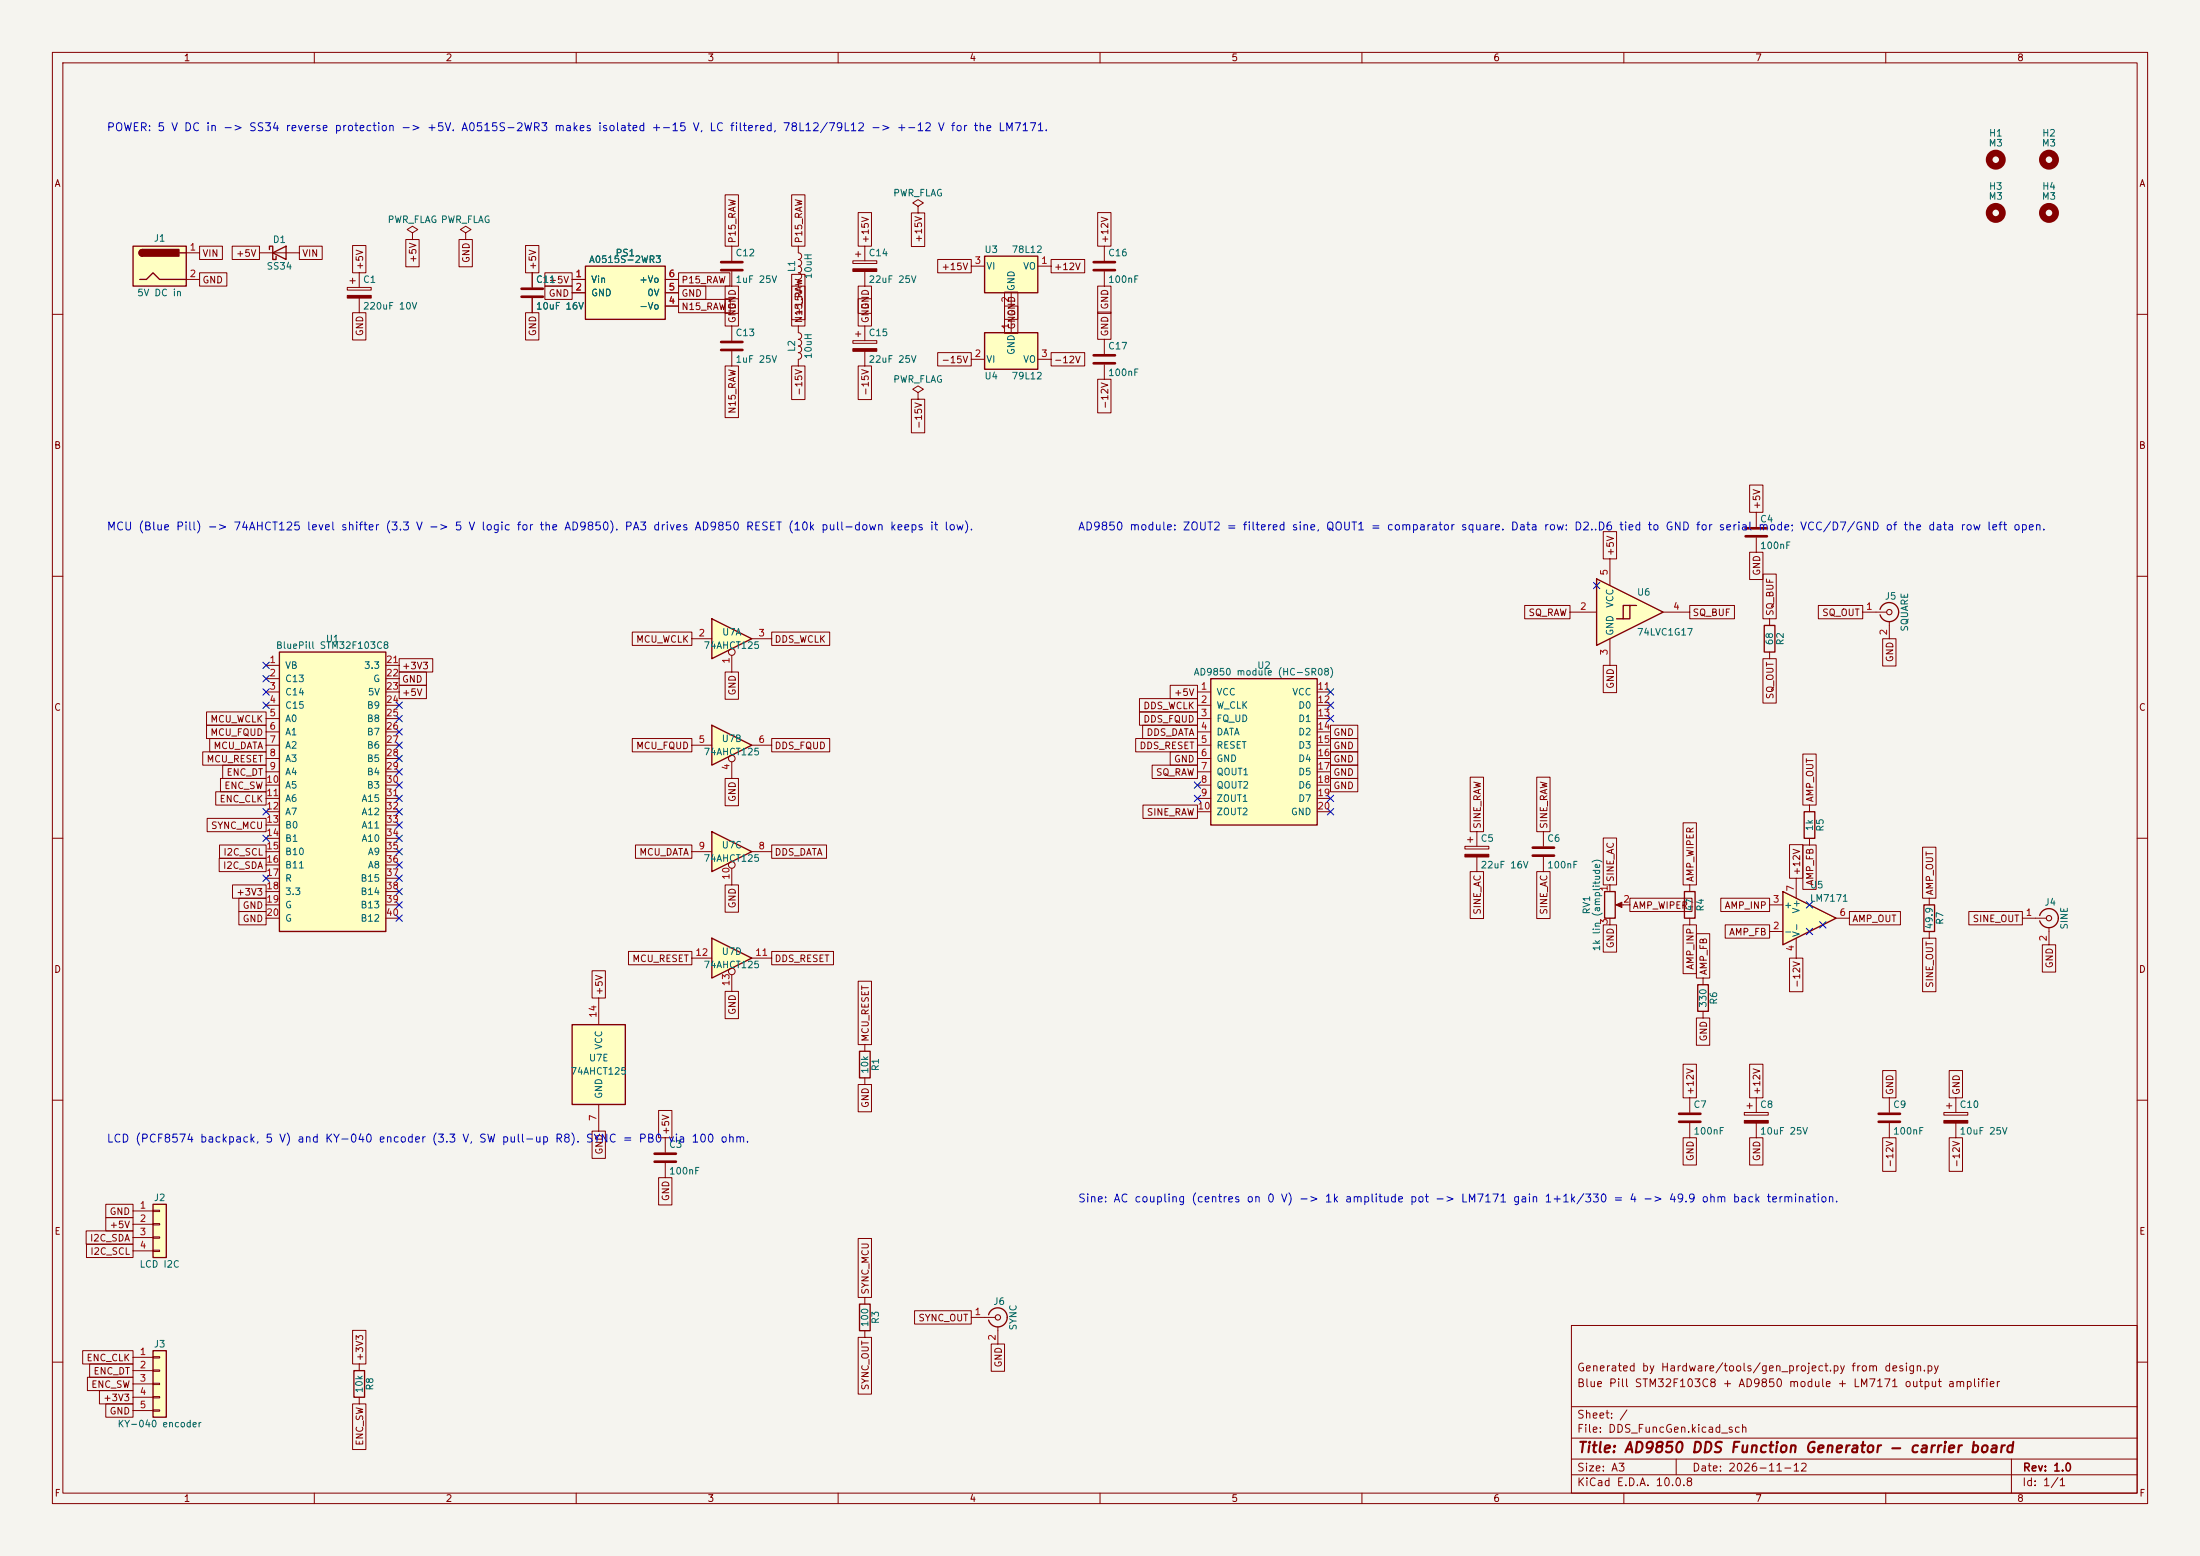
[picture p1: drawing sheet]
<svg xmlns="http://www.w3.org/2000/svg" width="420mm" height="297mm" viewBox="0 0 420 297" stroke-linecap="round" stroke-linejoin="round" font-family="sans-serif">
<path d="M0 0h420v297h-420z" fill="#f5f4ef" stroke="#f5f4ef" stroke-width=".19"/>
<g fill="none" stroke="#840000" stroke-width=".19">
<path d="M10 10h400v277h-400zM12 12h396v273h-396zM60 10v2M110 10v2M160 10v2M210 10v2M260 10v2M310 10v2M360 10v2M139.7 47v2.8M139.7 51.8v2.8M152.4 47v1.3a.64 .64 0 0 1 .6 .6 .64 .64 0 0 1-.6 .6 .64 .64 0 0 1 .6 .7 .64 .64 0 0 1-.6 .6"/>
<path d="M152.4 50.8a.64 .64 0 0 1 .6 .6 .64 .64 0 0 1-.6 .7 .64 .64 0 0 1 .6 .6 .64 .64 0 0 1-.6 .6v1.3M162.8 49.8h4.6v.5h-4.6zM163.3 48.5h1M163.8 48v1M165.1 47v2.8M165.1 51.8v2.8M10 60h2M408 60h2M10 110h2M408 110h2M10 160h2M408 160h2"/>
<path d="M10 210h2M360.7 209.6v2.7M360.7 214.4v2.8M408 210h2M300 253h108v32h-108zM10 260h2M300 278.5h108M300 274.5h108M300 268.5h108M320 278.5v3M384 278.5v6.5M408 260h2"/>
<path d="M60 285v2M110 285v2M160 285v2M210 285v2M260 285v2M300 281.5h108M310 285v2M360 285v2"/>
</g>
<path d="M137.7 50h4M137.7 51.6h4M358.6 212.6h4.1M358.6 214.1h4.1" fill="none" stroke="#840000" stroke-width=".51"/>
<path d="M162.8 51.3h4.6v.5h-4.6z" fill="#840000" stroke="#840000" stroke-width=".19"/>
<path d="M25.4 47h10.2v7.6h-10.2z" fill="#ffffc2"/>
<path d="M25.4 47h10.2v7.6h-10.2zM26.7 53.3h1.2l1.3-1.2 1.3 1.2h5.1M27.2 47.6a.64 .64 0 0 0-.7 .7 .64 .64 0 0 0 .7 .6M34.3 48.3h1.3" fill="none" stroke="#840000" stroke-width=".25"/>
<g fill="#840000" stroke="#840000" stroke-width=".25">
<path d="M26.7 47.8l.5-.2v1.3a.63 .63 0 0 1-.6-.4 .63 .63 0 0 1 .1-.7z"/>
<path d="M27.2 47.6h7v1.3h-7z"/>
</g>
<path d="M35.6 48.3h2.5M35.6 53.3h2.5M66.3 54.9h4.6v.5h-4.6zM66.8 53.6h1M67.3 53.1v1M68.6 52.1v2.8M68.6 56.9v2.8" fill="none" stroke="#840000" stroke-width=".19"/>
<path d="M66.3 56.4h4.6v.5h-4.6z" fill="#840000" stroke="#840000" stroke-width=".19"/>
<path d="M340.4 170.2l10.1 5.1-10.1 5z" fill="#ffffc2"/>
<path d="M51.4 47.6v-.6h.7v2.5h.6v-.6M52.1 48.3l2.5-1.3v2.5zM344.4 154.9h2.1v5.1h-2.1zM321.6 170.2h2v5.1h-2zM340.4 170.2l10.1 5.1-10.1 5zM67.6 261.6h2v5.1h-2z" fill="none" stroke="#840000" stroke-width=".25"/>
<g fill="none" stroke="#840000" stroke-width=".19">
<path d="M49.5 48.3h7.6M210.8 47v2.8M210.8 51.8v2.8M210.8 64.8v2.8M210.8 69.6v2.8M345.4 153.7v1.2M322.6 168.9v1.3M322.6 175.3v1.2M337.8 177.8h2.6M337.8 172.7h2.6M342.9 167.6v3.9M342.9 179.1v3.8"/>
<path d="M345.4 160v1.3M350.5 175.3h2.6M68.6 260.3v1.3M68.6 266.7v1.3"/>
</g>
<path d="M208.8 50h4.1M208.8 51.6h4.1M208.8 67.8h4.1M208.8 69.3h4.1" fill="none" stroke="#840000" stroke-width=".51"/>
<path d="M29.2 257.8h2.5v12.7h-2.5z" fill="#ffffc2"/>
<path d="M29.2 257.8h2.5v12.7h-2.5z" fill="none" stroke="#840000" stroke-width=".25"/>
<path d="M25.4 259.1h3.8M29.2 259h1.3v.2h-1.3zM25.4 261.6h3.8M25.4 264.2h3.8M25.4 266.7h3.8M25.4 269.2h3.8M29.2 261.5h1.3v.2h-1.3zM29.2 264h1.3v.3h-1.3zM29.2 266.6h1.3v.2h-1.3zM29.2 269.1h1.3v.3h-1.3z" fill="none" stroke="#840000" stroke-width=".19"/>
<path d="M29.2 229.9h2.5v10.1h-2.5z" fill="#ffffc2"/>
<path d="M29.2 229.9h2.5v10.1h-2.5z" fill="none" stroke="#840000" stroke-width=".25"/>
<path d="M25.4 231.1h3.8M25.4 233.7h3.8M25.4 236.2h3.8M25.4 238.8h3.8M29.2 231h1.3v.3h-1.3zM29.2 233.6h1.3v.2h-1.3zM29.2 236.1h1.3v.2h-1.3zM29.2 238.6h1.3v.3h-1.3z" fill="none" stroke="#840000" stroke-width=".19"/>
<path d="M188 48.9h10.1v7h-10.1z" fill="#ffffc2"/>
<path d="M188 48.9h10.1v7h-10.1z" fill="none" stroke="#840000" stroke-width=".25"/>
<path d="M185.4 50.8h2.6M193 55.9v2.5M198.1 50.8h2.6" fill="none" stroke="#840000" stroke-width=".19"/>
<path d="M109.2 195.6h10.2v15.2h-10.2z" fill="#ffffc2"/>
<path d="M109.2 195.6h10.2v15.2h-10.2z" fill="none" stroke="#840000" stroke-width=".25"/>
<path d="M114.3 190.5v5.1M114.3 210.8v5.1" fill="none" stroke="#840000" stroke-width=".19"/>
<path d="M135.9 138.4l7.6 3.8-7.6 3.9z" fill="#ffffc2"/>
<path d="M135.9 138.4l7.6 3.8-7.6 3.9z" fill="none" stroke="#840000" stroke-width=".25"/>
<g fill="none" stroke="#840000" stroke-width=".19">
<path d="M175.3 39.4l1-.7-1-.6-1.1 .6 1.1 .7v1.2M78.7 44.5l1.1-.7-1.1-.6-1 .6 1 .7v1.2M78.7 45.7h.1M88.9 44.5l1-.7-1-.6-1 .6 1 .7v1.2M88.9 45.7h.1M101.6 52.1v2.8M101.6 56.9v2.8M175.3 40.6h.1M132.1 142.2h3.8M139.7 145.4v3.2M143.5 142.2h3.8"/>
<circle cx="139.7" cy="144.8" r=".63"/>
</g>
<circle cx="381" cy="30.5" r="1.27" fill="none" stroke="#840000" stroke-width="1.3"/>
<path d="M99.6 55.1h4M99.6 56.6h4" fill="none" stroke="#840000" stroke-width=".51"/>
<path d="M111.8 50.8h15.2v10.2h-15.2z" fill="#ffffc2"/>
<path d="M111.8 50.8h15.2v10.2h-15.2z" fill="none" stroke="#840000" stroke-width=".25"/>
<path d="M109.2 53.3h2.6M109.2 55.9h2.6M127 53.3h2.5M127 55.9h2.5M127 58.4h2.5" fill="none" stroke="#840000" stroke-width=".19"/>
<circle cx="381" cy="40.6" r="1.27" fill="none" stroke="#840000" stroke-width="1.3"/>
<path d="M188 63.5h10.1v7h-10.1z" fill="#ffffc2"/>
<path d="M188 63.5h10.1v7h-10.1zM336.8 119.4h2v5.1h-2zM358.9 116.3a1.81 1.81 0 0 1 2.8-1 1.81 1.81 0 0 1 0 3 1.81 1.81 0 0 1-2.8-1M324.1 188h2v5h-2z" fill="none" stroke="#840000" stroke-width=".25"/>
<g fill="none" stroke="#840000" stroke-width=".19">
<path d="M139.7 62.2v2.8M139.7 67.1v2.8M185.4 68.6h2.6M193 61v2.5M198.1 68.6h2.6M335.3 97.8v2.8M335.3 102.6v2.8M337.8 118.1v1.3M355.6 116.8h4.6M360.7 118.6v3.3M337.8 124.5v1.2M325.1 186.7v1.3"/>
<path d="M325.1 193v1.3"/>
</g>
<path d="M137.7 65.3h4M137.7 66.8h4M333.2 100.8h4.1M333.2 102.4h4.1" fill="none" stroke="#840000" stroke-width=".51"/>
<circle cx="360.7" cy="116.8" r=".51" fill="none" stroke="#840000" stroke-width=".2"/>
<path d="M53.3 124.5h20.4v53.3h-20.4z" fill="#ffffc2"/>
<path d="M53.3 124.5h20.4v53.3h-20.4z" fill="none" stroke="#840000" stroke-width=".25"/>
<g fill="none" stroke="#840000" stroke-width=".19">
<path d="M152.4 62.2v1.3a.64 .64 0 0 1 .6 .6 .64 .64 0 0 1-.6 .7 .64 .64 0 0 1 .6 .6 .64 .64 0 0 1-.6 .6 .64 .64 0 0 1 .6 .7 .64 .64 0 0 1-.6 .6M152.4 67.3a.64 .64 0 0 1 .6 .6 .64 .64 0 0 1-.6 .7v1.3M50.8 127h2.5M50.8 129.5h2.5M50.8 132.1h2.5M50.8 134.6h2.5M50.8 137.2h2.5M50.8 139.7h2.5M73.7 127h2.5M73.7 129.5h2.5M73.7 132.1h2.5M73.7 134.6h2.5"/>
<path d="M73.7 137.2h2.5M73.7 139.7h2.5M50.8 142.2h2.5M50.8 144.8h2.5M50.8 147.3h2.5M50.8 149.9h2.5M50.8 152.4h2.5M50.8 154.9h2.5M50.8 157.5h2.5M73.7 142.2h2.5M73.7 144.8h2.5M73.7 147.3h2.5"/>
<path d="M73.7 149.9h2.5M73.7 152.4h2.5M73.7 154.9h2.5M73.7 157.5h2.5M50.8 160h2.5M50.8 162.6h2.5M50.8 165.1h2.5M50.8 167.6h2.5M50.8 170.2h2.5M50.8 172.7h2.5M50.8 175.3h2.5M73.7 160h2.5"/>
<path d="M73.7 162.6h2.5M73.7 165.1h2.5M73.7 167.6h2.5M73.7 170.2h2.5M73.7 172.7h2.5M73.7 175.3h2.5M333 212.3h4.6v.6h-4.6zM333.5 211.1h1M334 210.6v1M335.3 209.6v2.7M335.3 214.4v2.8"/>
</g>
<path d="M333 213.9h4.6v.5h-4.6z" fill="#840000" stroke="#840000" stroke-width=".19"/>
<path d="M135.9 179.1l7.6 3.8-7.6 3.8z" fill="#ffffc2"/>
<path d="M135.9 179.1l7.6 3.8-7.6 3.8z" fill="none" stroke="#840000" stroke-width=".25"/>
<g fill="none" stroke="#840000" stroke-width=".19">
<path d="M132.1 182.9h3.8M139.7 186.1v3.1M143.5 182.9h3.8"/>
<circle cx="139.7" cy="185.4" r=".63"/>
</g>
<path d="M135.9 118.1l7.6 3.8-7.6 3.8z" fill="#ffffc2"/>
<path d="M135.9 118.1l7.6 3.8-7.6 3.8z" fill="none" stroke="#840000" stroke-width=".25"/>
<g fill="none" stroke="#840000" stroke-width=".19">
<path d="M162.8 65h4.6v.5h-4.6zM163.3 63.8h1M163.8 63.2v1.1M165.1 62.2v2.8M165.1 67.1v2.8M175.3 74.9l1-.6-1-.6-1.1 .6 1.1 .6v1.3M175.3 76.2h.1M132.1 121.9h3.8M139.7 125.1v3.2M143.5 121.9h3.8M127 217.2v2.8M127 222v2.8"/>
<circle cx="139.7" cy="124.5" r=".63"/>
</g>
<path d="M125 220.2h4M125 221.7h4" fill="none" stroke="#840000" stroke-width=".51"/>
<path d="M162.8 66.5h4.6v.6h-4.6z" fill="#840000" stroke="#840000" stroke-width=".19"/>
<path d="M135.9 158.8l7.6 3.8-7.6 3.8z" fill="#ffffc2"/>
<path d="M135.9 158.8l7.6 3.8-7.6 3.8zM306.3 170.2h2.1v5.1h-2.1zM367.3 172.7h2v5.1h-2zM389.4 174.8a1.81 1.81 0 0 1 2.8-1 1.81 1.81 0 0 1 0 2.9 1.81 1.81 0 0 1-2.8-.9M164.1 200.7h2v5h-2zM164.1 248.9h2v5.1h-2zM188.7 251a1.81 1.81 0 0 1 2.8-1 1.81 1.81 0 0 1 0 2.9 1.81 1.81 0 0 1-2.8-.9" fill="none" stroke="#840000" stroke-width=".25"/>
<g fill="none" stroke="#840000" stroke-width=".19">
<path d="M280.7 159.8v1M281.9 158.8v2.7M294.6 158.8v2.7M132.1 162.6h3.8M139.7 165.7v3.2M143.5 162.6h3.8M279.7 161.5h4.5v.6h-4.5zM280.2 160.3h1M281.9 163.6v2.8M294.6 163.6v2.8M307.3 168.9v1.3M307.3 175.3v1.2"/>
<path d="M308.9 172.7h2.2M368.3 171.5v1.2M368.3 177.8v1.3M386.1 175.3h4.6M391.2 177v3.3M165.1 199.4v1.3M165.1 205.7v1.3M322.6 209.6v2.7M322.6 214.4v2.8M371.1 212.3h4.6v.6h-4.6zM371.6 211.1h1M372.1 210.6v1"/>
<path d="M373.4 209.6v2.7M373.4 214.4v2.8M165.1 247.6v1.3M165.1 254v1.3M185.4 251.5h4.6M190.5 253.2v3.3"/>
<circle cx="139.7" cy="165.1" r=".63"/>
</g>
<g fill="none" stroke="#840000" stroke-width=".2">
<circle cx="391.2" cy="175.3" r=".51"/>
<circle cx="190.5" cy="251.5" r=".51"/>
</g>
<g fill="#840000" stroke="#840000" stroke-width=".19">
<path d="M371.1 213.9h4.6v.5h-4.6z"/>
<path d="M279.7 163.1h4.5v.5h-4.5z"/>
<path d="M308.5 172.7l1.1-.5v1z"/>
</g>
<g fill="none" stroke="#840000" stroke-width="1.3">
<circle cx="391.2" cy="30.5" r="1.27"/>
<circle cx="391.2" cy="40.6" r="1.27"/>
</g>
<path d="M292.6 161.8h4.1M292.6 163.3h4.1M320.5 212.6h4.1M320.5 214.1h4.1" fill="none" stroke="#840000" stroke-width=".51"/>
<path d="M231.1 129.5h20.4v28h-20.4z" fill="#ffffc2"/>
<path d="M231.1 129.5h20.4v28h-20.4z" fill="none" stroke="#840000" stroke-width=".25"/>
<g fill="none" stroke="#840000" stroke-width=".19">
<path d="M228.6 132.1h2.5M228.6 134.6h2.5M228.6 137.2h2.5M228.6 139.7h2.5M251.5 132.1h2.5M251.5 134.6h2.5M251.5 137.2h2.5M251.5 139.7h2.5M228.6 142.2h2.5M228.6 144.8h2.5M228.6 147.3h2.5M228.6 149.9h2.5"/>
<path d="M228.6 152.4h2.5M228.6 154.9h2.5M251.5 142.2h2.5M251.5 144.8h2.5M251.5 147.3h2.5M251.5 149.9h2.5M251.5 152.4h2.5M251.5 154.9h2.5"/>
</g>
<g fill="#ffffc2">
<path d="M304.8 110.5l12.7 6.3-12.7 6.4z"/>
<path d="M309.9 115.6h1.2l-2.5 2.5h1.3z"/>
<path d="M311.1 115.6h1.3l-2.5 2.5h1.2z"/>
</g>
<path d="M304.8 110.5l12.7 6.3-12.7 6.4zM311.1 115.6h-1.2v2.5h-1.3M312.4 115.6h-1.3v2.5h-1.2" fill="none" stroke="#840000" stroke-width=".25"/>
<g fill="none" stroke="#840000" stroke-width=".19">
<path d="M138.4 37.2h2.6v9.8h-2.6zM151.1 37.2h2.6v9.8h-2.6zM38.1 47h4.4v2.5h-4.4zM38.1 52.1h5.2v2.5h-5.2zM44.3 47h5.2v2.5h-5.2zM57.1 47h4.4v2.5h-4.4zM67.3 59.7h2.6v5.2h-2.6zM67.3 46.9h2.6v5.2h-2.6zM77.5 45.7h2.5v5.2h-2.5zM87.6 45.7h2.6v5.2h-2.6zM100.3 59.7h2.6v5.2h-2.6zM100.3 46.9h2.6v5.2h-2.6z"/>
<path d="M101.6 52.1v2.8M101.6 56.9v2.8M104 52.1h5.2v2.5h-5.2zM104 54.6h5.2v2.6h-5.2zM109.2 53.3h2.6M109.2 55.9h2.6M127 53.3h2.5M127 55.9h2.5M127 58.4h2.5M129.5 57.1h9.9v2.6h-9.9zM129.5 54.6h5.2v2.6h-5.2zM129.5 52.1h9.8v2.5h-9.8z"/>
<path d="M138.4 57h2.6v5.2h-2.6zM138.4 54.6h2.6v5.2h-2.6zM151.1 52.4h2.6v9.8h-2.6zM151.1 54.6h2.6v6.4h-2.6zM163.8 54.6h2.6v5.2h-2.6zM163.8 57h2.6v5.2h-2.6zM163.8 40.6h2.6v6.4h-2.6zM174 40.6h2.5v6.5h-2.5zM179 49.5h6.4v2.6h-6.4zM191.8 58.4h2.5v5.2h-2.5zM191.8 55.8h2.5v5.2h-2.5zM200.7 49.5h6.4v2.6h-6.4z"/>
<path d="M209.5 59.6h2.6v5.2h-2.6zM209.5 54.6h2.6v5.2h-2.6zM209.5 40.6h2.6v6.4h-2.6zM138.4 69.9h2.6v9.8h-2.6zM151.1 69.9h2.6v6.4h-2.6zM163.8 69.9h2.6v6.4h-2.6zM174 76.2h2.5v6.4h-2.5zM179 67.3h6.4v2.6h-6.4zM200.7 67.3h6.4v2.6h-6.4zM209.5 72.4h2.6v6.4h-2.6zM334 92.6h2.6v5.2h-2.6zM291.1 115.6h8.6v2.5h-8.6z"/>
<path d="M299.7 116.8h5.1M306.1 101.5h2.5v5.2h-2.5zM307.3 106.7v5.1M317.5 116.8h5.1M322.6 115.6h8.5v2.5h-8.5zM334 105.4h2.6v5.2h-2.6zM336.5 109.6h2.6v8.5h-2.6zM347.1 115.6h8.5v2.5h-8.5zM39.4 138.4h11.4v2.6h-11.4zM39.4 135.9h11.4v2.5h-11.4zM76.2 125.7h6.4v2.6h-6.4zM76.2 128.3h5.2v2.5h-5.2z"/>
<path d="M76.2 130.8h5.2v2.6h-5.2zM120.7 120.6h11.4v2.6h-11.4zM138.4 128.3h2.6v5.2h-2.6zM147.3 120.6h11.1v2.6h-11.1zM217.5 135.9h11.1v2.5h-11.1zM217.5 133.3h11.1v2.6h-11.1zM218.1 138.4h10.5v2.6h-10.5zM223.4 130.8h5.2v2.6h-5.2zM254 138.4h5.2v2.6h-5.2zM306.1 127h2.5v5.2h-2.5zM307.3 121.9v5.1M336.5 125.7h2.6v8.5h-2.6z"/>
<path d="M359.4 121.9h2.6v5.2h-2.6zM38.7 143.5h12.1v2.6h-12.1zM39.5 156.2h11.3v2.6h-11.3zM40 141h10.8v2.5h-10.8zM41.2 151.1h9.6v2.6h-9.6zM42.1 148.6h8.7v2.5h-8.7zM42.5 146h8.3v2.6h-8.3zM120.7 141h11.4v2.5h-11.4zM138.4 148.6h2.6v5.2h-2.6zM147.3 141h11.1v2.5h-11.1zM216.8 141h11.8v2.5h-11.8zM218.2 153.7h10.4v2.5h-10.4z"/>
<path d="M219.9 146h8.7v2.6h-8.7zM223.4 143.5h5.2v2.6h-5.2zM254 143.5h5.2v2.6h-5.2zM254 146h5.2v2.6h-5.2zM254 148.6h5.2v2.5h-5.2zM254 141h5.2v2.5h-5.2zM280.7 148.3h2.5v10.5h-2.5zM293.4 148.3h2.5v10.5h-2.5zM306.1 160h2.5v8.9h-2.5zM321.3 157.1h2.6v11.8h-2.6zM344.2 143.9h2.5v9.8h-2.5zM41.8 163.8h9v2.6h-9z"/>
<path d="M41.9 161.3h8.9v2.5h-8.9zM44.4 168.9h6.4v2.6h-6.4zM45.6 171.4h5.2v2.6h-5.2zM45.6 174h5.2v2.5h-5.2zM121.3 161.3h10.8v2.5h-10.8zM138.4 168.9h2.6v5.2h-2.6zM147.3 161.3h10.5v2.5h-10.5zM280.7 166.4h2.5v8.9h-2.5zM293.4 166.4h2.5v8.9h-2.5zM306.1 176.5h2.5v5.2h-2.5zM311.1 171.4h11.9v2.6h-11.9zM321.3 176.5h2.6v9.3h-2.6z"/>
<path d="M323.8 178.2h2.6v8.5h-2.6zM328.5 171.4h9.3v2.6h-9.3zM329.3 176.5h8.5v2.6h-8.5zM341.6 161.2h2.6v6.4h-2.6zM344.2 161.3h2.5v8.5h-2.5zM353.1 174h9.7v2.5h-9.7zM367 179.1h2.6v10.2h-2.6zM367 161.7h2.6v9.8h-2.6zM375.9 174h10.2v2.5h-10.2zM113 185.3h2.6v5.2h-2.6zM120 181.6h12.1v2.6h-12.1zM138.4 189.2h2.6v5.2h-2.6z"/>
<path d="M147.3 181.6h11.8v2.6h-11.8zM163.8 187.3h2.6v12.1h-2.6zM323.8 194.3h2.6v5.2h-2.6zM341.6 182.9h2.6v6.4h-2.6zM389.9 180.3h2.5v5.2h-2.5zM113 215.9h2.6v5.2h-2.6zM125.7 212h2.6v5.2h-2.6zM163.8 207h2.6v5.2h-2.6zM321.3 203.1h2.6v6.5h-2.6zM321.3 217.2h2.6v5.2h-2.6zM334 203.1h2.6v6.5h-2.6zM334 217.2h2.6v5.2h-2.6z"/>
<path d="M359.4 204.3h2.6v5.3h-2.6zM359.4 217.2h2.6v6.4h-2.6zM372.1 217.2h2.6v6.4h-2.6zM372.1 204.3h2.6v5.3h-2.6zM16.4 234.9h9v2.6h-9zM16.5 237.5h8.9v2.5h-8.9zM20.2 229.9h5.2v2.5h-5.2zM20.2 232.4h5.2v2.6h-5.2zM125.7 224.8h2.6v5.2h-2.6zM163.8 236.4h2.6v11.2h-2.6zM15.8 257.8h9.6v2.6h-9.6zM67.3 253.9h2.6v6.4h-2.6z"/>
<path d="M163.8 255.3h2.6v10.8h-2.6zM174.6 250.2h10.8v2.5h-10.8zM189.2 256.5h2.6v5.2h-2.6zM16.7 262.9h8.7v2.5h-8.7zM17.1 260.3h8.3v2.6h-8.3zM19 265.4h6.4v2.6h-6.4zM20.2 268h5.2v2.5h-5.2zM67.3 268h2.6v8.7h-2.6z"/>
</g>
<g fill="none" stroke="#000084" stroke-width=".19">
<path d="M304.2 111.2l1.2 1.2M305.4 111.2l-1.2 1.2M50.2 134l1.2 1.2M50.2 131.5l1.2 1.2M50.2 128.9l1.2 1.2M50.2 126.4l1.2 1.2M51.4 134l-1.2 1.2M51.4 131.5l-1.2 1.2M51.4 128.9l-1.2 1.2M51.4 126.4l-1.2 1.2M75.6 134l1.2 1.2M75.6 139.1l1.2 1.2"/>
<path d="M75.6 136.6l1.2 1.2M76.8 134l-1.2 1.2M76.8 139.1l-1.2 1.2M76.8 136.6l-1.2 1.2M253.4 136.6l1.2 1.2M253.4 134l1.2 1.2M253.4 131.5l1.2 1.2M254.6 136.6l-1.2 1.2M254.6 134l-1.2 1.2M254.6 131.5l-1.2 1.2M50.2 154.3l1.2 1.2M50.2 159.4l1.2 1.2"/>
<path d="M51.4 154.3l-1.2 1.2M51.4 159.4l-1.2 1.2M75.6 156.9l1.2 1.2M75.6 154.3l1.2 1.2M75.6 151.8l1.2 1.2M75.6 149.3l1.2 1.2M75.6 146.7l1.2 1.2M75.6 144.2l1.2 1.2M75.6 141.6l1.2 1.2M75.6 159.4l1.2 1.2M76.8 156.9l-1.2 1.2M76.8 141.6l-1.2 1.2"/>
<path d="M76.8 154.3l-1.2 1.2M76.8 151.8l-1.2 1.2M76.8 149.3l-1.2 1.2M76.8 146.7l-1.2 1.2M76.8 144.2l-1.2 1.2M76.8 159.4l-1.2 1.2M228 149.3l1.2 1.2M228 151.8l1.2 1.2M229.2 149.3l-1.2 1.2M229.2 151.8l-1.2 1.2M253.4 154.3l1.2 1.2M253.4 151.8l1.2 1.2"/>
<path d="M254.6 154.3l-1.2 1.2M254.6 151.8l-1.2 1.2M50.2 167l1.2 1.2M51.4 167l-1.2 1.2M75.6 162l1.2 1.2M75.6 164.5l1.2 1.2M75.6 167l1.2 1.2M75.6 169.6l1.2 1.2M75.6 172.1l1.2 1.2M75.6 174.7l1.2 1.2M76.8 162l-1.2 1.2M76.8 164.5l-1.2 1.2"/>
<path d="M76.8 167l-1.2 1.2M76.8 169.6l-1.2 1.2M76.8 172.1l-1.2 1.2M76.8 174.7l-1.2 1.2M344.8 172.1l1.2 1.2M344.8 177.2l1.2 1.2M346 172.1l-1.2 1.2M346 177.2l-1.2 1.2M347.4 175.9l1.2 1.2M348.6 175.9l-1.2 1.2"/>
</g>
<text font-size="2" fill="#840000" x="301" y="277.8">Title: AD9850 DDS Function Generator - carrier board</text>
<g font-size="1.5" fill="#0000c2">
<text x="20.3" y="25.4">POWER: 5 V DC in -&gt; SS34 reverse protection -&gt; +5V. A0515S-2WR3 makes isolated +-15 V, LC filtered, 78L12/79L12 -&gt; +-12 V for the LM7171.</text>
<text x="20.3" y="101.6">MCU (Blue Pill) -&gt; 74AHCT125 level shifter (3.3 V -&gt; 5 V logic for the AD9850). PA3 drives AD9850 RESET (10k pull-down keeps it low).</text>
<text x="205.7" y="101.6">AD9850 module: ZOUT2 = filtered sine, QOUT1 = comparator square. Data row: D2..D6</text>
<text x="309" y="101.6">tied to GND for serial mode; VCC/D7/GND of the data row left open.</text>
<text x="20.3" y="218.5">LCD (PCF8574 backpack, 5 V) and KY-040 encoder (3.3 V, SW pull-up R8). SYNC = PB0</text>
<text x="127.5" y="218.5">via 100 ohm.</text>
<text x="205.7" y="229.9">Sine: AC coupling (centres on 0 V) -&gt; 1k amplitude pot -&gt; LM7171 gain 1+1k/330 = 4 -&gt; 49.9 ohm back termination.</text>
</g>
<g font-size="1.5" fill="#840000">
<text x="300.9" y="262.1">Generated by Hardware/tools/gen_project.py from design.py</text>
<text x="300.9" y="265.1">Blue Pill STM32F103C8 + AD9850 module + LM7171 output amplifier</text>
<text x="300.9" y="273.8">File: DDS_FuncGen.kicad_sch</text>
<text x="300.9" y="271.1">Sheet: /</text>
<text x="300.9" y="281.2">Size: A3</text>
<text x="322.9" y="281.2">Date: 2026-11-12</text>
<text x="386" y="281.2">Rev: 1.0</text>
<text x="300.9" y="284">KiCad E.D.A. 10.0.8</text>
<text x="385.9" y="284">Id: 1/1</text>
</g>
<g font-size="1.3" fill="#840000">
<text x="35" y="12">1</text>
<text x="85" y="12">2</text>
<text x="135" y="12">3</text>
<text x="185" y="12">4</text>
<text x="235" y="12">5</text>
<text x="285" y="12">6</text>
<text x="335" y="12">7</text>
<text x="385" y="12">8</text>
<text x="10.3" y="36">A</text>
<text x="408.3" y="36">A</text>
<text x="140.8" y="46.5" transform="rotate(-90 140.8 46.5)">P15_RAW</text>
<text x="153.5" y="46.5" transform="rotate(-90 153.5 46.5)">P15_RAW</text>
<text x="166.2" y="46.5" transform="rotate(-90 166.2 46.5)">+15V</text>
<text x="176.3" y="46.4" transform="rotate(-90 176.3 46.4)">+15V</text>
<text x="211.9" y="46.5" transform="rotate(-90 211.9 46.5)">+12V</text>
<text x="38.5" y="49.3">VIN</text>
<text x="45" y="49.3">+5V</text>
<text x="57.6" y="49.3">VIN</text>
<text x="69.6" y="51.6" transform="rotate(-90 69.6 51.6)">+5V</text>
<text x="79.8" y="50.3" transform="rotate(-90 79.8 50.3)">+5V</text>
<text x="90" y="50.3" transform="rotate(-90 90 50.3)">GND</text>
<text x="102.7" y="51.6" transform="rotate(-90 102.7 51.6)">+5V</text>
<text x="179.6" y="51.9">+15V</text>
<text x="201.1" y="51.9">+12V</text>
<text x="38.5" y="54.4">GND</text>
<text x="104.6" y="54.4">+5V</text>
<text x="104.6" y="56.9">GND</text>
<text x="130" y="59.5">N15_RAW</text>
<text x="130" y="56.9">GND</text>
<text x="130" y="54.4">P15_RAW</text>
<text x="166.2" y="59.2" transform="rotate(-90 166.2 59.2)">GND</text>
<text x="211.9" y="59.2" transform="rotate(-90 211.9 59.2)">GND</text>
<text x="69.6" y="64.3" transform="rotate(-90 69.6 64.3)">GND</text>
<text x="102.7" y="64.3" transform="rotate(-90 102.7 64.3)">GND</text>
<text x="140.8" y="61.8" transform="rotate(-90 140.8 61.8)">GND</text>
<text x="153.5" y="61.8" transform="rotate(-90 153.5 61.8)">N15_RAW</text>
<text x="153.5" y="60.4" transform="rotate(-90 153.5 60.4)">+15V</text>
<text x="194.1" y="63" transform="rotate(-90 194.1 63)">GND</text>
<text x="211.9" y="64.3" transform="rotate(-90 211.9 64.3)">GND</text>
<text x="179.6" y="69.6">-15V</text>
<text x="201.1" y="69.6">-12V</text>
<text x="153.5" y="75.6" transform="rotate(-90 153.5 75.6)">-15V</text>
<text x="166.2" y="75.6" transform="rotate(-90 166.2 75.6)">-15V</text>
<text x="140.8" y="79.1" transform="rotate(-90 140.8 79.1)">N15_RAW</text>
<text x="176.3" y="82" transform="rotate(-90 176.3 82)">-15V</text>
<text x="211.9" y="78.2" transform="rotate(-90 211.9 78.2)">-12V</text>
<text x="10.2" y="86">B</text>
<text x="408.2" y="86">B</text>
<text x="336.3" y="97.3" transform="rotate(-90 336.3 97.3)">+5V</text>
<text x="308.4" y="106.2" transform="rotate(-90 308.4 106.2)">+5V</text>
<text x="336.3" y="110" transform="rotate(-90 336.3 110)">GND</text>
<text x="291.7" y="117.9">SQ_RAW</text>
<text x="323" y="117.9">SQ_BUF</text>
<text x="338.9" y="117.7" transform="rotate(-90 338.9 117.7)">SQ_BUF</text>
<text x="347.8" y="117.9">SQ_OUT</text>
<text x="121.3" y="123">MCU_WCLK</text>
<text x="147.8" y="123">DDS_WCLK</text>
<text x="76.6" y="128.1">+3V3</text>
<text x="76.6" y="130.6">GND</text>
<text x="308.4" y="131.6" transform="rotate(-90 308.4 131.6)">GND</text>
<text x="361.7" y="126.5" transform="rotate(-90 361.7 126.5)">GND</text>
<text x="10.2" y="136">C</text>
<text x="76.6" y="133.1">+5V</text>
<text x="140.8" y="132.8" transform="rotate(-90 140.8 132.8)">GND</text>
<text x="218.2" y="135.7">DDS_WCLK</text>
<text x="224" y="133.1">+5V</text>
<text x="338.9" y="133.6" transform="rotate(-90 338.9 133.6)">SQ_OUT</text>
<text x="408.2" y="136">C</text>
<text x="40.1" y="140.8">MCU_FQUD</text>
<text x="40.1" y="138.2">MCU_WCLK</text>
<text x="40.7" y="143.3">MCU_DATA</text>
<text x="121.3" y="143.3">MCU_FQUD</text>
<text x="147.8" y="143.3">DDS_FQUD</text>
<text x="217.4" y="143.3">DDS_RESET</text>
<text x="218.2" y="138.2">DDS_FQUD</text>
<text x="218.8" y="140.8">DDS_DATA</text>
<text x="254.4" y="140.8">GND</text>
<text x="254.4" y="143.3">GND</text>
<text x="39.3" y="145.8">MCU_RESET</text>
<text x="43.1" y="148.4">ENC_DT</text>
<text x="220.6" y="148.4">SQ_RAW</text>
<text x="224" y="145.8">GND</text>
<text x="254.4" y="145.8">GND</text>
<text x="254.4" y="148.4">GND</text>
<text x="41.8" y="153.5">ENC_CLK</text>
<text x="42.7" y="150.9">ENC_SW</text>
<text x="140.8" y="153.2" transform="rotate(-90 140.8 153.2)">GND</text>
<text x="218.8" y="156">SINE_RAW</text>
<text x="254.4" y="150.9">GND</text>
<text x="346.5" y="153.2" transform="rotate(-90 346.5 153.2)">AMP_OUT</text>
<text x="40.2" y="158.5">SYNC_MCU</text>
<text x="283" y="158.3" transform="rotate(-90 283 158.3)">SINE_RAW</text>
<text x="295.7" y="158.3" transform="rotate(-90 295.7 158.3)">SINE_RAW</text>
<text x="42.5" y="166.2">I2C_SDA</text>
<text x="42.5" y="163.6">I2C_SCL</text>
<text x="121.9" y="163.6">MCU_DATA</text>
<text x="147.8" y="163.6">DDS_DATA</text>
<text x="344" y="167.2" transform="rotate(-90 344 167.2)">+12V</text>
<text x="45" y="171.2">+3V3</text>
<text x="46.2" y="173.8">GND</text>
<text x="140.8" y="173.5" transform="rotate(-90 140.8 173.5)">GND</text>
<text x="308.4" y="168.5" transform="rotate(-90 308.4 168.5)">SINE_AC</text>
<text x="311.6" y="173.8">AMP_WIPER</text>
<text x="323.6" y="168.5" transform="rotate(-90 323.6 168.5)">AMP_WIPER</text>
<text x="329.1" y="173.8">AMP_INP</text>
<text x="346.5" y="169.1" transform="rotate(-90 346.5 169.1)">AMP_FB</text>
<text x="369.4" y="171" transform="rotate(-90 369.4 171)">AMP_OUT</text>
<text x="46.2" y="176.3">GND</text>
<text x="283" y="174.7" transform="rotate(-90 283 174.7)">SINE_AC</text>
<text x="295.7" y="174.7" transform="rotate(-90 295.7 174.7)">SINE_AC</text>
<text x="330" y="178.9">AMP_FB</text>
<text x="353.5" y="176.3">AMP_OUT</text>
<text x="376.5" y="176.3">SINE_OUT</text>
<text x="10.2" y="186">D</text>
<text x="120.6" y="183.9">MCU_RESET</text>
<text x="147.8" y="183.9">DDS_RESET</text>
<text x="308.4" y="181.1" transform="rotate(-90 308.4 181.1)">GND</text>
<text x="323.6" y="185.2" transform="rotate(-90 323.6 185.2)">AMP_INP</text>
<text x="392.2" y="184.9" transform="rotate(-90 392.2 184.9)">GND</text>
<text x="408.2" y="186">D</text>
<text x="115.4" y="190.1" transform="rotate(-90 115.4 190.1)">+5V</text>
<text x="326.2" y="186.2" transform="rotate(-90 326.2 186.2)">AMP_FB</text>
<text x="344" y="188.7" transform="rotate(-90 344 188.7)">-12V</text>
<text x="369.4" y="188.7" transform="rotate(-90 369.4 188.7)">SINE_OUT</text>
<text x="140.8" y="193.8" transform="rotate(-90 140.8 193.8)">GND</text>
<text x="166.2" y="198.9" transform="rotate(-90 166.2 198.9)">MCU_RESET</text>
<text x="326.2" y="198.9" transform="rotate(-90 326.2 198.9)">GND</text>
<text x="323.6" y="209.1" transform="rotate(-90 323.6 209.1)">+12V</text>
<text x="336.3" y="209.1" transform="rotate(-90 336.3 209.1)">+12V</text>
<text x="361.7" y="209.1" transform="rotate(-90 361.7 209.1)">GND</text>
<text x="374.4" y="209.1" transform="rotate(-90 374.4 209.1)">GND</text>
<text x="166.2" y="211.6" transform="rotate(-90 166.2 211.6)">GND</text>
<text x="115.4" y="220.5" transform="rotate(-90 115.4 220.5)">GND</text>
<text x="128.1" y="216.7" transform="rotate(-90 128.1 216.7)">+5V</text>
<text x="323.6" y="221.7" transform="rotate(-90 323.6 221.7)">GND</text>
<text x="336.3" y="221.7" transform="rotate(-90 336.3 221.7)">GND</text>
<text x="361.7" y="223" transform="rotate(-90 361.7 223)">-12V</text>
<text x="374.4" y="223" transform="rotate(-90 374.4 223)">-12V</text>
<text x="20.8" y="232.2">GND</text>
<text x="128.1" y="229.4" transform="rotate(-90 128.1 229.4)">GND</text>
<text x="10.3" y="236">E</text>
<text x="17.1" y="237.3">I2C_SDA</text>
<text x="17.1" y="239.8">I2C_SCL</text>
<text x="20.8" y="234.7">+5V</text>
<text x="408.3" y="236">E</text>
<text x="166.2" y="247.2" transform="rotate(-90 166.2 247.2)">SYNC_MCU</text>
<text x="175.2" y="252.5">SYNC_OUT</text>
<text x="16.4" y="260.1">ENC_CLK</text>
<text x="17.7" y="262.7">ENC_DT</text>
<text x="69.6" y="259.9" transform="rotate(-90 69.6 259.9)">+3V3</text>
<text x="191.6" y="261.1" transform="rotate(-90 191.6 261.1)">GND</text>
<text x="17.3" y="265.2">ENC_SW</text>
<text x="19.6" y="267.8">+3V3</text>
<text x="166.2" y="265.5" transform="rotate(-90 166.2 265.5)">SYNC_OUT</text>
<text x="20.8" y="270.3">GND</text>
<text x="69.6" y="276.1" transform="rotate(-90 69.6 276.1)">ENC_SW</text>
<text x="10.3" y="286">F</text>
<text x="35" y="287">1</text>
<text x="85" y="287">2</text>
<text x="135" y="287">3</text>
<text x="185" y="287">4</text>
<text x="235" y="287">5</text>
<text x="285" y="287">6</text>
<text x="335" y="287">7</text>
<text x="385" y="287">8</text>
<text x="408.3" y="286">F</text>
</g>
<g font-size="1.3" fill="#006464">
<text x="379.5" y="28.3">M3</text>
<text x="379.6" y="26.4">H1</text>
<text x="389.7" y="28.3">M3</text>
<text x="389.8" y="26.4">H2</text>
<text x="170.4" y="37.8">PWR_FLAG</text>
<text x="379.5" y="38.4">M3</text>
<text x="379.6" y="36.5">H3</text>
<text x="389.7" y="38.4">M3</text>
<text x="389.8" y="36.5">H4</text>
<text x="29.3" y="46.4">J1</text>
<text x="52" y="46.7">D1</text>
<text x="73.9" y="42.9">PWR_FLAG PWR_FLAG</text>
<text x="50.8" y="51.8">SS34</text>
<text x="112.3" y="50.5">A0515S-2WR3</text>
<text x="117.4" y="49.2">PS1</text>
<text x="140.3" y="49.2">C12</text>
<text x="152.1" y="52" transform="rotate(-90 152.1 52)">L1</text>
<text x="155.3" y="53.4" transform="rotate(-90 155.3 53.4)">10uH</text>
<text x="165.7" y="49.2">C14</text>
<text x="187.8" y="48.6">U3</text>
<text x="188.2" y="51.8">VI</text>
<text x="193" y="48.6">78L12</text>
<text x="195.2" y="51.8">VO</text>
<text x="211.4" y="49.2">C16</text>
<text x="26.1" y="56.8">5V DC in</text>
<text x="69.2" y="54.3">C1</text>
<text x="69.2" y="59.4">220uF 10V</text>
<text x="102.2" y="54.3">C11</text>
<text x="102.2" y="59.4">10uF 16V</text>
<text x="112.7" y="54.3">Vin</text>
<text x="112.7" y="56.8">GND</text>
<text x="121.9" y="59.4">-Vo</text>
<text x="121.9" y="54.3">+Vo</text>
<text x="123.5" y="56.8">0V</text>
<text x="140.3" y="54.3">1uF 25V</text>
<text x="165.7" y="54.3">22uF 25V</text>
<text x="194" y="55.7" transform="rotate(-90 194 55.7)">GND</text>
<text x="211.4" y="54.3">100nF</text>
<text x="140.3" y="64.5">C13</text>
<text x="165.7" y="64.5">C15</text>
<text x="140.3" y="69.5">1uF 25V</text>
<text x="152.1" y="67.3" transform="rotate(-90 152.1 67.3)">L2</text>
<text x="155.3" y="68.6" transform="rotate(-90 155.3 68.6)">10uH</text>
<text x="165.7" y="69.5">22uF 25V</text>
<text x="188.2" y="69.5">VI</text>
<text x="194" y="67.9" transform="rotate(-90 194 67.9)">GND</text>
<text x="195.2" y="69.5">VO</text>
<text x="211.4" y="67">C17</text>
<text x="170.4" y="73.4">PWR_FLAG</text>
<text x="187.8" y="72.7">U4</text>
<text x="193" y="72.7">79L12</text>
<text x="211.4" y="72.1">100nF</text>
<text x="335.9" y="100">C4</text>
<text x="335.9" y="105.1">100nF</text>
<text x="312.4" y="114">U6</text>
<text x="308.3" y="116.1" transform="rotate(-90 308.3 116.1)">VCC</text>
<text x="359.7" y="114.8">J5</text>
<text x="52.6" y="124.2">BluePill STM32F103C8</text>
<text x="62.1" y="122.9">U1</text>
<text x="134.2" y="124.2">74AHCT125</text>
<text x="137.8" y="121.6">U7A</text>
<text x="308.3" y="121.4" transform="rotate(-90 308.3 121.4)">GND</text>
<text x="312.4" y="121.6">74LVC1G17</text>
<text x="338.8" y="123.3" transform="rotate(-90 338.8 123.3)">68</text>
<text x="340.8" y="123.3" transform="rotate(-90 340.8 123.3)">R2</text>
<text x="364.6" y="120.7" transform="rotate(-90 364.6 120.7)">SQUARE</text>
<text x="54.3" y="128">VB</text>
<text x="54.3" y="130.5">C13</text>
<text x="69.4" y="128">3.3</text>
<text x="71.1" y="130.5">G</text>
<text x="227.8" y="129.2">AD9850 module (HC-SR08)</text>
<text x="239.9" y="128">U2</text>
<text x="54.3" y="133">C14</text>
<text x="54.3" y="135.6">C15</text>
<text x="69.9" y="135.6">B9</text>
<text x="70.1" y="133">5V</text>
<text x="232.1" y="133">VCC</text>
<text x="232.1" y="135.6">W_CLK</text>
<text x="246.6" y="133">VCC</text>
<text x="247.7" y="135.6">D0</text>
<text x="54.3" y="138.1">A0</text>
<text x="54.3" y="140.7">A1</text>
<text x="54.3" y="143.2">A2</text>
<text x="69.9" y="138.1">B8</text>
<text x="69.9" y="140.7">B7</text>
<text x="69.9" y="143.2">B6</text>
<text x="137.7" y="141.9">U7B</text>
<text x="232.1" y="138.1">FQ_UD</text>
<text x="232.1" y="140.7">DATA</text>
<text x="232.1" y="143.2">RESET</text>
<text x="247.7" y="138.1">D1</text>
<text x="247.7" y="140.7">D2</text>
<text x="247.7" y="143.2">D3</text>
<text x="54.3" y="145.7">A3</text>
<text x="54.3" y="148.3">A4</text>
<text x="69.9" y="145.7">B5</text>
<text x="69.9" y="148.3">B4</text>
<text x="134.2" y="144.5">74AHCT125</text>
<text x="232.1" y="145.7">GND</text>
<text x="232.1" y="148.3">QOUT1</text>
<text x="247.7" y="145.7">D4</text>
<text x="247.7" y="148.3">D5</text>
<text x="54.3" y="150.8">A5</text>
<text x="54.3" y="153.4">A6</text>
<text x="54.3" y="155.9">A7</text>
<text x="68.9" y="153.4">A15</text>
<text x="68.9" y="155.9">A12</text>
<text x="69.9" y="150.8">B3</text>
<text x="232.1" y="150.8">QOUT2</text>
<text x="232.1" y="153.4">ZOUT1</text>
<text x="232.1" y="155.9">ZOUT2</text>
<text x="246.3" y="155.9">GND</text>
<text x="247.7" y="150.8">D6</text>
<text x="247.7" y="153.4">D7</text>
<text x="54.3" y="158.4">B0</text>
<text x="54.3" y="161">B1</text>
<text x="68.9" y="158.4">A11</text>
<text x="68.9" y="161">A10</text>
<text x="282.6" y="161">C5</text>
<text x="295.3" y="161">C6</text>
<text x="346.4" y="158.7" transform="rotate(-90 346.4 158.7)">1k</text>
<text x="348.4" y="158.8" transform="rotate(-90 348.4 158.8)">R5</text>
<text x="54.3" y="163.5">B10</text>
<text x="54.3" y="166.1">B11</text>
<text x="70.1" y="163.5">A9</text>
<text x="70.1" y="166.1">A8</text>
<text x="134.2" y="164.8">74AHCT125</text>
<text x="137.7" y="162.3">U7C</text>
<text x="282.6" y="166.1">22uF 16V</text>
<text x="295.3" y="166.1">100nF</text>
<text x="54.3" y="168.6">R</text>
<text x="54.3" y="171.1">3.3</text>
<text x="54.3" y="173.7">G</text>
<text x="68.7" y="168.6">B15</text>
<text x="68.7" y="171.1">B14</text>
<text x="68.7" y="173.7">B13</text>
<text x="340.5" y="173.7">+</text>
<text x="345.4" y="169.9">U5</text>
<text x="345.4" y="172.4">LM7171</text>
<text x="390.2" y="173.2">J4</text>
<text x="54.3" y="176.2">G</text>
<text x="68.7" y="176.2">B12</text>
<text x="303.9" y="174.6" transform="rotate(-90 303.9 174.6)">RV1</text>
<text x="323.5" y="174.1" transform="rotate(-90 323.5 174.1)">47</text>
<text x="325.6" y="174.1" transform="rotate(-90 325.6 174.1)">R4</text>
<text x="340.5" y="178.8">-</text>
<text x="343.9" y="179" transform="rotate(-90 343.9 179)">V-</text>
<text x="343.9" y="174.5" transform="rotate(-90 343.9 174.5)">V+</text>
<text x="369.3" y="177.5" transform="rotate(-90 369.3 177.5)">49.9</text>
<text x="371.3" y="176.6" transform="rotate(-90 371.3 176.6)">R7</text>
<text x="395" y="177.5" transform="rotate(-90 395 177.5)">SINE</text>
<text x="134.2" y="185.1">74AHCT125</text>
<text x="137.7" y="182.6">U7D</text>
<text x="305.8" y="181.7" transform="rotate(-90 305.8 181.7)">1k lin (amplitude)</text>
<text x="328.1" y="191.9" transform="rotate(-90 328.1 191.9)">R6</text>
<text x="326.1" y="192.4" transform="rotate(-90 326.1 192.4)">330</text>
<text x="112.3" y="202.9">U7E</text>
<text x="115.3" y="200.5" transform="rotate(-90 115.3 200.5)">VCC</text>
<text x="108.8" y="205.4">74AHCT125</text>
<text x="115.3" y="209.8" transform="rotate(-90 115.3 209.8)">GND</text>
<text x="166.1" y="205.1" transform="rotate(-90 166.1 205.1)">10k</text>
<text x="168.1" y="204.6" transform="rotate(-90 168.1 204.6)">R1</text>
<text x="323.2" y="211.8">C7</text>
<text x="335.9" y="211.8">C8</text>
<text x="361.3" y="211.8">C9</text>
<text x="374" y="211.8">C10</text>
<text x="127.6" y="219.4">C3</text>
<text x="323.2" y="216.9">100nF</text>
<text x="335.9" y="216.9">10uF 25V</text>
<text x="361.3" y="216.9">100nF</text>
<text x="374" y="216.9">10uF 25V</text>
<text x="127.6" y="224.5">100nF</text>
<text x="29.3" y="229.6">J2</text>
<text x="26.5" y="242.3">LCD I2C</text>
<text x="189.5" y="249.4">J6</text>
<text x="29.3" y="257.5">J3</text>
<text x="166.1" y="253.4" transform="rotate(-90 166.1 253.4)">100</text>
<text x="168.1" y="252.8" transform="rotate(-90 168.1 252.8)">R3</text>
<text x="194.4" y="254" transform="rotate(-90 194.4 254)">SYNC</text>
<text x="69.5" y="266" transform="rotate(-90 69.5 266)">10k</text>
<text x="71.6" y="265.5" transform="rotate(-90 71.6 265.5)">R8</text>
<text x="22.3" y="272.7">KY-040 encoder</text>
</g>
<g font-size="1.3" fill="#a90000">
<text x="36.1" y="48.1">1</text>
<text x="36.1" y="53.2">2</text>
<text x="109.8" y="53.2">1</text>
<text x="127.5" y="53.2">6</text>
<text x="186" y="50.7">3</text>
<text x="198.7" y="50.7">1</text>
<text x="109.8" y="55.7">2</text>
<text x="127.5" y="58.3">4</text>
<text x="127.5" y="55.7">5</text>
<text x="192.9" y="57.9" transform="rotate(-90 192.9 57.9)">2</text>
<text x="192.9" y="63" transform="rotate(-90 192.9 63)">1</text>
<text x="186" y="68.4">2</text>
<text x="198.7" y="68.4">3</text>
<text x="307.2" y="110" transform="rotate(-90 307.2 110)">5</text>
<text x="301.5" y="116.7">2</text>
<text x="319.3" y="116.7">4</text>
<text x="356.1" y="116.7">1</text>
<text x="133.3" y="121.8">2</text>
<text x="144.7" y="121.8">3</text>
<text x="307.2" y="125.2" transform="rotate(-90 307.2 125.2)">3</text>
<text x="360.5" y="121.4" transform="rotate(-90 360.5 121.4)">2</text>
<text x="51.3" y="126.9">1</text>
<text x="51.3" y="129.4">2</text>
<text x="51.3" y="131.9">3</text>
<text x="73.6" y="126.9">21</text>
<text x="73.6" y="129.4">22</text>
<text x="73.6" y="131.9">23</text>
<text x="139.6" y="126.8" transform="rotate(-90 139.6 126.8)">1</text>
<text x="229.1" y="131.9">1</text>
<text x="251.4" y="131.9">11</text>
<text x="51.3" y="134.5">4</text>
<text x="51.3" y="137">5</text>
<text x="73.6" y="134.5">24</text>
<text x="73.6" y="137">25</text>
<text x="229.1" y="134.5">2</text>
<text x="229.1" y="137">3</text>
<text x="251.4" y="134.5">12</text>
<text x="251.4" y="137">13</text>
<text x="51.3" y="139.6">6</text>
<text x="51.3" y="142.1">7</text>
<text x="73.6" y="139.6">26</text>
<text x="73.6" y="142.1">27</text>
<text x="133.3" y="142.1">5</text>
<text x="144.7" y="142.1">6</text>
<text x="229.1" y="139.6">4</text>
<text x="229.1" y="142.1">5</text>
<text x="251.4" y="139.6">14</text>
<text x="251.4" y="142.1">15</text>
<text x="50.7" y="149.7">10</text>
<text x="51.3" y="144.6">8</text>
<text x="51.3" y="147.2">9</text>
<text x="73.6" y="144.6">28</text>
<text x="73.6" y="147.2">29</text>
<text x="73.6" y="149.7">30</text>
<text x="139.6" y="147.1" transform="rotate(-90 139.6 147.1)">4</text>
<text x="229.1" y="144.6">6</text>
<text x="229.1" y="147.2">7</text>
<text x="229.1" y="149.7">8</text>
<text x="251.4" y="144.6">16</text>
<text x="251.4" y="147.2">17</text>
<text x="251.4" y="149.7">18</text>
<text x="50.7" y="152.3">11</text>
<text x="50.7" y="154.8">12</text>
<text x="73.6" y="152.3">31</text>
<text x="73.6" y="154.8">32</text>
<text x="228.5" y="154.8">10</text>
<text x="229.1" y="152.3">9</text>
<text x="251.4" y="152.3">19</text>
<text x="251.4" y="154.8">20</text>
<text x="50.7" y="157.3">13</text>
<text x="50.7" y="159.9">14</text>
<text x="73.6" y="157.3">33</text>
<text x="73.6" y="159.9">34</text>
<text x="50.7" y="162.4">15</text>
<text x="50.7" y="165">16</text>
<text x="50.7" y="167.5">17</text>
<text x="73.6" y="162.4">35</text>
<text x="73.6" y="165">36</text>
<text x="73.6" y="167.5">37</text>
<text x="133.3" y="162.4">9</text>
<text x="144.7" y="162.4">8</text>
<text x="50.7" y="170">18</text>
<text x="50.7" y="172.6">19</text>
<text x="73.6" y="170">38</text>
<text x="73.6" y="172.6">39</text>
<text x="139.6" y="168" transform="rotate(-90 139.6 168)">10</text>
<text x="307.2" y="170.3" transform="rotate(-90 307.2 170.3)">1</text>
<text x="309.8" y="172.6">2</text>
<text x="338.4" y="172.6">3</text>
<text x="342.8" y="170.3" transform="rotate(-90 342.8 170.3)">7</text>
<text x="50.7" y="175.1">20</text>
<text x="73.6" y="175.1">40</text>
<text x="307.2" y="176.6" transform="rotate(-90 307.2 176.6)">3</text>
<text x="338.4" y="177.7">2</text>
<text x="351.1" y="175.1">6</text>
<text x="386.6" y="175.1">1</text>
<text x="391" y="179.8" transform="rotate(-90 391 179.8)">2</text>
<text x="132.6" y="182.7">12</text>
<text x="144.1" y="182.7">11</text>
<text x="342.8" y="181.7" transform="rotate(-90 342.8 181.7)">4</text>
<text x="139.6" y="188.3" transform="rotate(-90 139.6 188.3)">13</text>
<text x="114.2" y="194.4" transform="rotate(-90 114.2 194.4)">14</text>
<text x="114.2" y="214.1" transform="rotate(-90 114.2 214.1)">7</text>
<text x="26.6" y="231">1</text>
<text x="26.6" y="233.5">2</text>
<text x="26.6" y="236.1">3</text>
<text x="26.6" y="238.6">4</text>
<text x="186" y="251.3">1</text>
<text x="190.4" y="256" transform="rotate(-90 190.4 256)">2</text>
<text x="26.6" y="258.9">1</text>
<text x="26.6" y="261.5">2</text>
<text x="26.6" y="264">3</text>
<text x="26.6" y="266.6">4</text>
<text x="26.6" y="269.1">5</text>
</g>
</svg>
